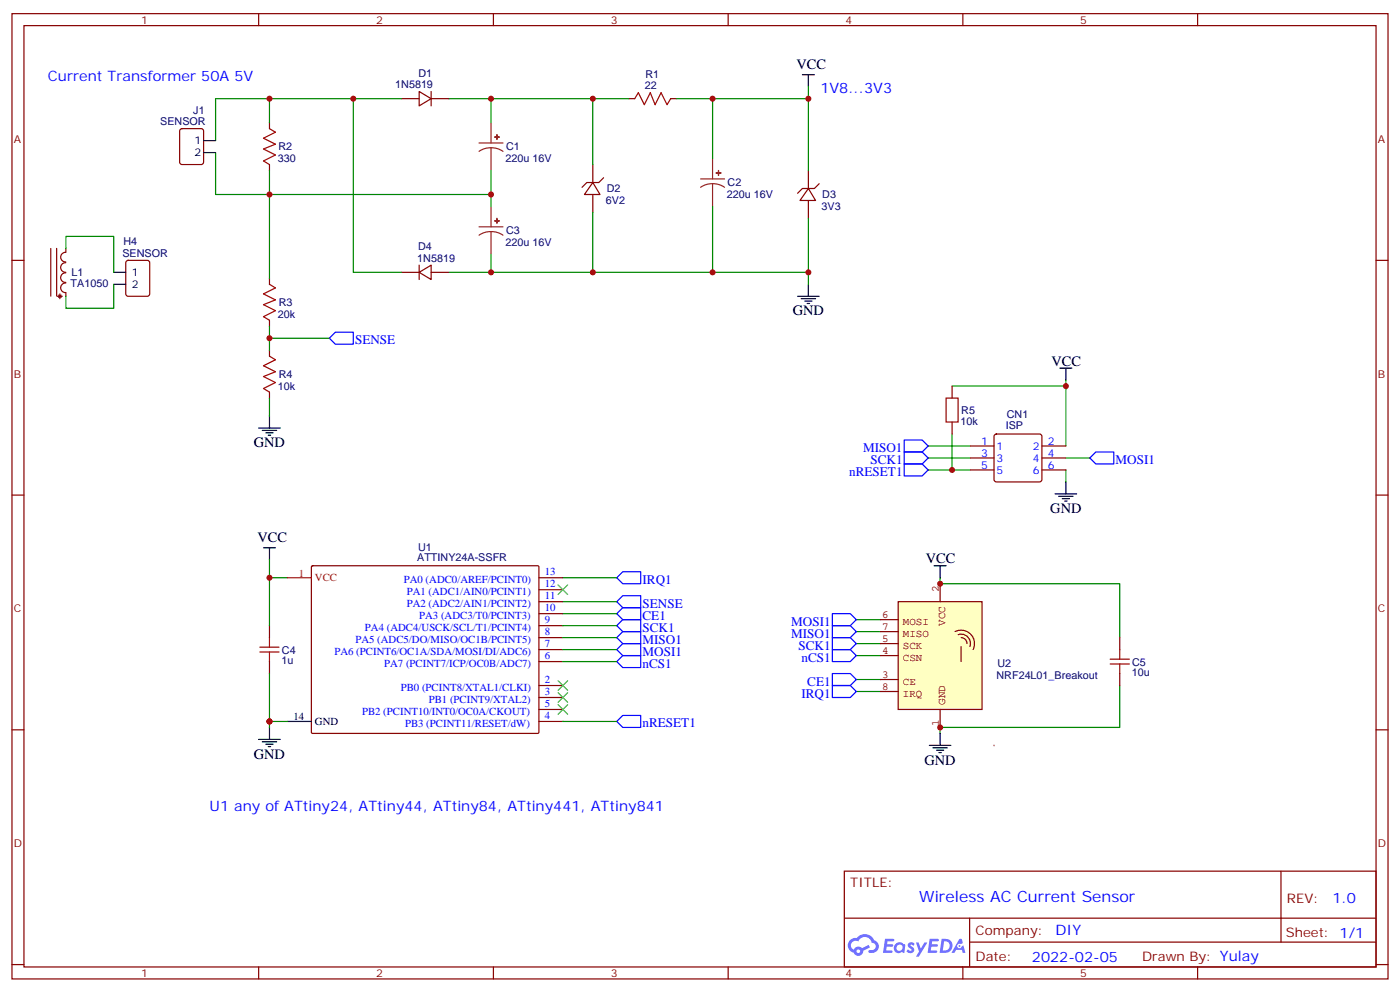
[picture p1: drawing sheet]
<svg xmlns="http://www.w3.org/2000/svg" width="412mm" height="292mm" viewBox="0 0 412 292" stroke-linecap="round" stroke-linejoin="round" font-family="sans-serif">
<g fill="none" stroke="#870000" stroke-width=".35">
<path d="M3.5 4h405.4v284.4h-405.4zM7.1 7.5h398.2v277.3h-398.2zM76.2 4v3.5M145.3 4v3.5M214.5 4v3.5M283.6 4v3.5M352.8 4v3.5M3.5 76.7h3.6M405.3 76.7h3.6M3.5 145.8h3.6M405.3 145.8h3.6M3.5 215h3.6"/>
<path d="M405.3 215h3.6M248.7 256.6h156.6v28.2h-156.6zM377.3 256.6v20.9M248.7 270.5h156.5M285.6 277.5h119.6M285.6 270.5v14.1M3.5 284.1h3.6M76.2 284.8v3.6M145.3 284.8v3.6M214.5 284.8v3.6M283.6 284.8v3.6M352.8 284.8v3.6"/>
<path d="M405.3 284.1h3.6"/>
</g>
<g fill="#5487ff">
<path d="M267.7 277.8a1.22 1.22 0 0 1 1.7 .3l-.4 .5a.47 .47 0 0 0-.3-.4 .47 .47 0 0 0-.5 .2l.1 .2a1.14 1.14 0 0 1 .8 1.8 1.14 1.14 0 0 1-1.9 0l-.2-.2 .5-.5 .7 .4a.29 .29 0 0 0 .3-.3 .29 .29 0 0 0-.2-.3 1.04 1.04 0 0 1-.6-1.7z"/>
<path d="M260.7 276.5h2.4l.3 .2-.2 .5-1.8 .1-.1 .8h1.5l.3 .4-.3 .4h-1.6l-.2 1.1h1.7l.2 .3-.2 .3-2.6 .1z"/>
<path d="M273.8 276.5h2.4l.3 .2-.1 .5-1.8 .1-.2 .8h1.6l.3 .4-.4 .4h-1.6l-.1 1.1h1.7l.2 .3-.2 .3-2.6 .1z"/>
<path d="M282.6 276.5h.7l.3 1.3-.6 .3a.69 .69 0 0 0-1 .3 .69 .69 0 0 0 .4 1 .69 .69 0 0 0 .9-.7l.5-.2 .6 2.2h-.8l-.2-.9h-1.8l-.5 .9h-.8z"/>
<path d="M269.8 277.6h.8l.6 1.8 1.1-1.8h.9l-2.6 4.2h-.8l.9-1.5z"/>
<path d="M277.4 276.5l-.6 4.2h1.3a2.11 2.11 0 0 0 2.5-2.1 2.11 2.11 0 0 0-2.5-2.1zM278.1 277.3a1.39 1.39 0 0 1 1.7 1.4 1.39 1.39 0 0 1-1.8 1.3h-.3z"/>
<path d="M263.7 278.2a1.54 1.54 0 0 0-.1 2.1 1.54 1.54 0 0 0 2.2 .1l.6 .3 .3-2.3-.2-.3h-.4a1.49 1.49 0 0 0-2.4 .1zM264 279.2a.94 .94 0 0 1 1.8 0 .94 .94 0 0 1-1.8 0z"/>
<path d="M250.4 276.9a2.18 2.18 0 0 0 1.1 3.7 1.44 1.44 0 0 0 1.6 .9 1.44 1.44 0 0 0 1.2-1.4l2-1-.5-.8-1.9 1a1.47 1.47 0 0 0-2.4 .4 1.39 1.39 0 0 1-.7-1.9 1.39 1.39 0 0 1 2-.5 2.12 2.12 0 0 1 2.2-1.3 2.12 2.12 0 0 1 1.9 1.7 1.14 1.14 0 0 1 1.1 1.4 1.14 1.14 0 0 1-1.7 .7 .43 .43 0 0 0-.5 .4 .43 .43 0 0 0 .4 .5 1.98 1.98 0 0 0 2.5-1.2 1.98 1.98 0 0 0-1.2-2.6 3.1 3.1 0 0 0-5.3-.6l-.9 .1zM252.3 280.2a.55 .55 0 0 1 1.1 0 .55 .55 0 0 1-1.1 0z"/>
<circle cx="282.6" cy="278.6" r=".26"/>
</g>
<g fill="none" stroke="#008700" stroke-width=".35">
<path d="M79.4 29.1h-15.9v12.3M104.1 29.1h-24.7v7M118.2 29.1h-14.1v51.1h14.1M132.3 29.1h12.3v7M144.6 29.1h30v19.4M174.6 29.1h10.6M199.3 29.1h10.6v17.6M209.9 29.1h28.2v21.1M238.1 25.5v3.6M63.5 44.9v12.4h15.9v-7.1M144.6 50.2v7.1h-65.2v24.7M144.6 57.3v3.5"/>
<path d="M144.6 74.9v5.3h-12.3M174.6 62.6v17.6h-30M209.9 60.8v19.4h-35.3M238.1 64.3v15.9h-28.2M79.4 96.1v7.1M79.4 99.6h17.6M238.1 80.2v3.5M79.4 117.3v5.3M280.5 113.7h33.5M314 112v19.4M273.4 134.9h12.4M273.4 131.4h12.4"/>
<path d="M273.4 138.4h7.1M280.5 127.8v10.6h5.3M314 138.4v3.6M314 134.9h7M79.4 164.9v5.3h5.3M79.4 170.2v14.1M165.8 170.2h15.9M165.8 177.2h15.9M276.9 170.2v1.7h52.9v15.9M79.4 198.4v15.9M165.8 180.8h15.9M165.8 184.3h15.9"/>
<path d="M165.8 187.8h15.9M165.8 191.3h15.9M165.8 194.9h15.9M252.2 193.1h7.1M252.2 189.6h7.1M252.2 186.1h7.1M252.2 182.5h7.1M79.4 212.5h5.3M165.8 212.5h15.9M252.2 203.7h7.1M252.2 200.2h7.1M329.8 201.9v12.4h-52.9v1.7"/>
</g>
<path d="M79.4 37.9l1.7 1-3.5 1.8 3.5 1.8-3.5 1.4 3.5 1.7-3.5 1.8 1.8 1.1M187 29.1l1-1.8 1.8 3.5 1.8-3.5 1.4 3.5 1.7-3.5 1.8 3.5 1.1-1.7M79.4 83.7l1.7 1.1-3.5 1.8 3.5 1.7-3.5 1.4 3.5 1.8-3.5 1.8 1.8 1M79.4 104.9l1.7 1.1-3.5 1.7 3.5 1.8-3.5 1.4 3.5 1.8-3.5 1.7 1.8 1.1M278.7 117.3h3.5v7h-3.5zM76.6 190.6h5.6M76.6 192.1h5.6M79.4 187.8v2.8M79.4 192.1v2.8" fill="none" stroke="#a10000" stroke-width=".35"/>
<g fill="none" stroke="#870000" stroke-width=".35">
<path d="M79.4 36.1v1.8M118.2 29.1h5.3M123.5 27l3.5 2.1-3.5 2.1zM127 27v4.2M127 29.1h5.3M185.2 29.1h1.8M197.6 29.1h1.7M79.4 48.5v1.7M174.6 53.8l2.1 3.5h-4.5zM174.6 48.5v5.3M174.6 57.3v5.3M177.8 52.4l-1.4 1.4h-3.5l-1.5 1.4"/>
<path d="M238.1 55.5l2.1 3.6h-4.5zM238.1 50.2v5.3M238.1 59.1v5.2M241.3 54.1l-1.4 1.4h-3.5l-1.5 1.4M15 73.2v14M16.7 73.2v14M19.4 77.4a1.41 1.41 0 0 0-1.5 1.4 1.41 1.41 0 0 0 1.5 1.4M19.4 74.3a1.41 1.41 0 0 0-1.5 1.4 1.41 1.41 0 0 0 1.5 1.5M19.4 73.2v1M123.5 78.1v4.2M19.4 80.4a1.41 1.41 0 0 0-1.5 1.4 1.41 1.41 0 0 0 1.5 1.4M19.4 83.4a1.41 1.41 0 0 0-1.5 1.4 1.41 1.41 0 0 0 1.5 1.4"/>
<path d="M19.4 86.2v1.1M79.4 82v1.7M79.4 94.3v1.8M118.2 80.2h5.3M123.5 80.2l3.5-2.1v4.2zM127 80.2h5.3M79.4 103.2v1.7M79.4 115.5v1.8M280.5 113.7v3.6M280.5 124.3v3.5M285.8 131.4h7M285.8 134.9h7"/>
<path d="M285.8 138.4h7M293 128.1l.5-.3h12.7l.5 .3 .2 .5v12.7l-.2 .5-.5 .2h-12.7l-.5-.3-.2-.4v-12.7zM306.9 131.4h7.1M306.9 134.9h7.1M306.9 138.4h7.1M91.8 166.8l.3-.1h66.5l.1 .3v48.9l-.3 .1h-66.5l-.2-.3zM158.7 170.2h7.1M158.7 173.7h7.1M158.7 177.2h7.1M79.4 184.3v3.5M79.4 194.9v3.5M158.7 180.8h7.1"/>
<path d="M158.7 184.3h7.1M158.7 187.8h7.1M158.7 191.3h7.1M158.7 194.9h7.1M158.7 209h7.1M158.7 212.5h7.1M158.7 205.5h7.1M158.7 201.9h7.1"/>
</g>
<g fill="none" stroke="#000" stroke-width=".35">
<path d="M236.4 22h3.5M238.1 22v3.5M234.9 87.3h6.4M236 88h4.2M237.1 88.7h2.1M237.8 89.4h.7M238.1 83.7v3.6M312.2 108.4h3.5M314 108.4v3.6M76.2 126.1h6.3M77.3 126.8h4.2M78.3 127.5h2.1"/>
<path d="M79 128.2h.7M79.4 122.6v3.5M310.8 145.5h6.3M311.9 146.2h4.2M312.9 146.9h2.1M313.6 147.6h.7M314 142v3.5M77.6 161.4h3.5M79.4 161.4v3.5M76.2 217.8h6.3M77.3 218.5h4.2M78.3 219.2h2.1"/>
<path d="M79 219.9h.7M79.4 214.3v3.5M84.7 212.5h7"/>
</g>
<path d="M84.7 170.2h7" fill="none" stroke="#f00" stroke-width=".35"/>
<g fill="none" stroke="#00f" stroke-width=".35">
<path d="M98.8 97.9h5.3v3.5h-5.3l-1.8-1.8zM266.3 133.1h5.3l1.8 1.8-1.8 1.8h-5.3zM266.3 129.6h5.3l1.8 1.8-1.8 1.7h-5.3zM266.3 136.7h5.3l1.8 1.7-1.8 1.8h-5.3zM322.8 133.1h5.3v3.6h-5.3l-1.8-1.8zM181.7 170.2l1.7-1.8h5.3v3.5h-5.3zM183.4 179h5.3v3.5h-5.3l-1.7-1.7zM183.4 175.5h5.3v3.5h-5.3l-1.7-1.8zM183.4 182.5h5.3v3.6h-5.3l-1.7-1.8zM183.4 186.1h5.3v3.5h-5.3l-1.7-1.8zM183.4 189.6h5.3v3.5h-5.3l-1.7-1.8zM183.4 193.1h5.3v3.5h-5.3l-1.7-1.7z"/>
<path d="M183.4 210.7h5.3v3.6h-5.3l-1.7-1.8z"/>
</g>
<path d="M16.9 87.3h1.4M17.3 86.9l.7 .7M17.6 86.6v1.4M18 86.9l-.7 .7" fill="none" stroke="#600" stroke-width=".35"/>
<g fill="none" stroke="#8c2424" stroke-width=".35">
<path d="M144.6 36.1v6M141.1 42.1h7.1M144.6 43.5l-1.8 .3-1.7 .8M144.6 43.5l1.9 .3 1.7 .8M144.6 43.5v6.7M206.4 52.7h7M209.9 54.1l-1.8 .3-1.7 .8M209.9 54.1l1.9 .3 1.6 .8M209.9 46.7v6M209.9 54.1v6.7M141.1 66.8h7.1M144.6 68.2l-1.8 .3-1.7 .8"/>
<path d="M144.6 68.2l1.9 .3 1.7 .8M144.6 60.8v6M144.6 68.2v6.7"/>
</g>
<g fill="#8c2424" stroke="#8c2424" stroke-width=".35">
<path d="M145.7 40.4h1.4z"/>
<path d="M146.4 39.7v1.4z"/>
<path d="M145.7 65.1h1.4z"/>
<path d="M146.4 64.3v1.5z"/>
<path d="M211 50.9l1.4 .1z"/>
<path d="M211.6 50.2l.1 1.4z"/>
</g>
<path d="M164.4 172.3l2.8 2.8M167.2 172.3l-2.8 2.8M164.4 200.5l2.8 2.8M164.4 204l2.8 2.9M164.4 207.6l2.8 2.8M167.2 200.5l-2.8 2.8M167.2 204l-2.8 2.9M167.2 207.6l-2.8 2.8" fill="none" stroke="#3c3" stroke-width=".35"/>
<circle cx="283.1" cy="189.6" r=".88" fill="#850000" stroke="#850000" stroke-width=".35"/>
<path d="M264.6 177.2h24.7v31.8h-24.7z" fill="#ffffc2" stroke="#850000" stroke-width=".35"/>
<g fill="none" stroke="#850000" stroke-width=".35">
<path d="M276.9 171.9v5.3M259.3 193.1h5.3M259.3 189.6h5.3M259.3 182.5h5.3M259.3 186.1h5.3M281.3 186a4 4 0 0 1 4.6 .8 4 4 0 0 1 .7 4.6M282.2 186.9a2.75 2.75 0 0 1 2.9 .7 2.75 2.75 0 0 1 .6 2.8M283.1 187.8a1.73 1.73 0 0 1 1.7 1.8M283.1 190.5v4.4M259.3 200.2h5.3M259.3 203.7h5.3M276.9 209v5.3"/>
<path d="M292.8 219.6h.1"/>
</g>
<path d="M60 41.4h3.5M60 44.9h3.5M33.5 80.2h3.5M33.5 83.7h3.5M275.2 166.7h3.5M276.9 166.7v3.5M273.8 219.6h6.3M276.9 216v3.6M274.8 220.3h4.2M275.9 221h2.1M276.6 221.7h.7" fill="none" stroke="#000" stroke-width=".35"/>
<path d="M327 194.2h5.7M327 195.6h5.7M329.8 191.3v2.9M329.8 195.6v2.8" fill="none" stroke="#a10000" stroke-width=".35"/>
<path d="M53.2 38.1l.4-.2h5.7l.6 .4 .1 9.5-.5 .6-5.9 .1-.6-.5-.1-9.4zM37.3 76.9l.4-.2h5.7l.6 .4 .1 9.5-.5 .6-5.9 .1-.6-.5-.1-9.4zM329.8 187.8v3.5M329.8 198.4v3.5" fill="none" stroke="#870000" stroke-width=".35"/>
<path d="M245.2 198.4h5.3l1.7 1.8-1.7 1.7h-5.3zM245.2 187.8h5.3l1.7 1.8-1.7 1.7h-5.3zM245.2 184.3h5.3l1.7 1.8-1.7 1.7h-5.3zM245.2 180.8h5.3l1.7 1.7-1.7 1.8h-5.3zM245.2 191.3h5.3l1.7 1.8-1.7 1.8h-5.3zM245.2 201.9h5.3l1.7 1.8-1.7 1.8h-5.3z" fill="none" stroke="#00f" stroke-width=".35"/>
<path d="M19.4 73.2v-3.6h14.1v10.6M33.5 83.7v7.1h-14.1v-3.5" fill="none" stroke="#008700" stroke-width=".35"/>
<g fill="#c00">
<circle cx="314" cy="113.7" r=".88"/>
<circle cx="79.4" cy="170.2" r=".88"/>
<circle cx="79.4" cy="212.5" r=".88"/>
<circle cx="280.5" cy="138.4" r=".88"/>
<circle cx="104.1" cy="29.1" r=".88"/>
<circle cx="79.4" cy="29.1" r=".88"/>
<circle cx="79.4" cy="57.3" r=".88"/>
<circle cx="144.6" cy="57.3" r=".88"/>
<circle cx="144.6" cy="29.1" r=".88"/>
<circle cx="144.6" cy="80.2" r=".88"/>
<circle cx="174.6" cy="29.1" r=".88"/>
<circle cx="174.6" cy="80.2" r=".88"/>
<circle cx="209.9" cy="80.2" r=".88"/>
<circle cx="209.9" cy="29.1" r=".88"/>
<circle cx="238.1" cy="80.2" r=".88"/>
<circle cx="238.1" cy="29.1" r=".88"/>
<circle cx="79.4" cy="99.6" r=".88"/>
<circle cx="276.9" cy="214.3" r=".88"/>
<circle cx="276.9" cy="171.9" r=".88"/>
</g>
<text font-size="4.6" fill="#00f" x="270.8" y="265.6">Wireless AC Current Sensor</text>
<g font-size="4.2" fill="#00f">
<text x="14.1" y="23.8">Current Transformer 50A 5V</text>
<text x="241.7" y="27.3">1V8...3V3</text>
<text x="61.7" y="239">U1 any of ATtiny24, ATtiny44, ATtiny84, ATtiny441, ATtiny841</text>
<text x="392.5" y="265.9">1.0</text>
<text x="310.9" y="275.4">DIY</text>
<text x="304" y="283.2">2022-02-05</text>
</g>
<g font-size="4.2">
<text x="234.6" y="20.2">VCC</text>
<text x="233.5" y="92.9">GND</text>
<text x="309.7" y="107.7">VCC</text>
<text x="74.8" y="131.7">GND</text>
<text x="309.4" y="151.1">GND</text>
<text x="75.8" y="159.6">VCC</text>
<text x="272.7" y="165.9">VCC</text>
<text x="74.8" y="223.4">GND</text>
<text x="272.3" y="225.2">GND</text>
</g>
<g font-size="3.9" fill="#00f">
<text x="104.6" y="101.4">SENSE</text>
<text x="254.2" y="133.1">MISO1</text>
<text x="256.4" y="136.7">SCK1</text>
<text x="328.6" y="136.7">MOSI1</text>
<text x="250.1" y="140.2">nRESET1</text>
<text x="189.3" y="171.9">IRQ1</text>
<text x="189.3" y="179">SENSE</text>
<text x="189.3" y="182.5">CE1</text>
<text x="233" y="184.3">MOSI1</text>
<text x="189.3" y="186.1">SCK1</text>
<text x="189.3" y="189.6">MISO1</text>
<text x="233" y="187.8">MISO1</text>
<text x="235.2" y="191.3">SCK1</text>
<text x="189.3" y="193.1">MOSI1</text>
<text x="189.3" y="196.6">nCS1</text>
<text x="236.1" y="194.9">nCS1</text>
<text x="237.8" y="201.9">CE1</text>
<text x="236.1" y="205.5">IRQ1</text>
<text x="189.3" y="214.3">nRESET1</text>
</g>
<g font-size="3.9" fill="#800">
<text x="250.5" y="261.2">TITLE:</text>
<text x="379.1" y="265.9">REV:</text>
<text x="287.4" y="275.4">Company:</text>
<text x="378.7" y="276">Sheet: 1/1</text>
<text x="287.4" y="283.1">Date:</text>
<text x="336.4" y="283.2">Drawn By: Yulay</text>
</g>
<g font-size="3.2" fill="#800">
<text x="41.6" y="7">1</text>
<text x="110.8" y="7">2</text>
<text x="179.9" y="7">3</text>
<text x="249.1" y="7">4</text>
<text x="318.2" y="7">5</text>
<text x="4.1" y="42.1">A</text>
<text x="405.9" y="42.1">A</text>
<text x="4.1" y="111.3">B</text>
<text x="405.9" y="111.3">B</text>
<text x="4.1" y="180.4">C</text>
<text x="405.9" y="180.4">C</text>
<text x="4.1" y="249.6">D</text>
<text x="405.9" y="249.6">D</text>
<text x="41.6" y="287.8">1</text>
<text x="110.8" y="287.8">2</text>
<text x="179.9" y="287.8">3</text>
<text x="249.1" y="287.8">4</text>
<text x="318.2" y="287.8">5</text>
</g>
<g font-size="3.2" fill="#000080">
<text x="123.3" y="22.6">D1</text>
<text x="190.2" y="22.9">R1</text>
<text x="116.4" y="25.9">1N5819</text>
<text x="190" y="26.2">22</text>
<text x="56.9" y="33.5">J1</text>
<text x="47.2" y="36.8">SENSOR</text>
<text x="81.8" y="47.6">330</text>
<text x="82.1" y="44.3">R2</text>
<text x="148.9" y="47.6">220u 16V</text>
<text x="149.1" y="44.3">C1</text>
<text x="178.5" y="60">6V2</text>
<text x="178.7" y="56.7">D2</text>
<text x="214.1" y="58.2">220u 16V</text>
<text x="214.3" y="54.9">C2</text>
<text x="242.2" y="58.4">D3</text>
<text x="242" y="61.7">3V3</text>
<text x="149.1" y="69">C3</text>
<text x="36.1" y="75.6">SENSOR</text>
<text x="36.3" y="72.3">H4</text>
<text x="122.9" y="77">1N5819</text>
<text x="123.1" y="73.7">D4</text>
<text x="148.9" y="72.3">220u 16V</text>
<text x="21" y="81.4">L1</text>
<text x="20.8" y="84.7">TA1050</text>
<text x="81.8" y="93.6">20k</text>
<text x="82.1" y="90.2">R3</text>
<text x="82.1" y="111.4">R4</text>
<text x="81.8" y="114.7">10k</text>
<text x="282.9" y="125.1">10k</text>
<text x="283.2" y="122">R5</text>
<text x="296.6" y="123.1">CN1</text>
<text x="296.3" y="126.4">ISP</text>
<text x="122.9" y="165.4">ATTINY24A-SSFR</text>
<text x="123.1" y="162.2">U1</text>
<text x="82.9" y="195.7">1u</text>
<text x="83" y="192.5">C4</text>
<text x="293.8" y="196.6">U2</text>
<text x="333.5" y="196.1">C5</text>
<text x="293.5" y="199.9">NRF24L01_Breakout</text>
<text x="333.4" y="199.2">10u</text>
</g>
<g font-size="3.2">
<text x="57.2" y="42.5">1</text>
<text x="57.2" y="46">2</text>
<text x="38.8" y="81.3">1</text>
<text x="38.8" y="84.8">2</text>
<text x="86.4" y="212.2">14</text>
<text x="92.8" y="213.6">GND</text>
</g>
<g font-size="3.2" fill="#00f">
<text x="289" y="131">1</text>
<text x="308.7" y="131">2</text>
<text x="289" y="134.5">3</text>
<text x="293.5" y="132.4">1</text>
<text x="293.5" y="136">3</text>
<text x="304.2" y="132.4">2</text>
<text x="304.2" y="136">4</text>
<text x="308.7" y="134.5">4</text>
<text x="289" y="138.1">5</text>
<text x="293.5" y="139.5">5</text>
<text x="304.2" y="139.5">6</text>
<text x="308.7" y="138.1">6</text>
<text x="118.9" y="171.8">PA0 (ADC0/AREF/PCINT0)</text>
<text x="160.5" y="169.5">13</text>
<text x="160.5" y="173">12</text>
<text x="119.8" y="175.3">PA1 (ADC1/AIN0/PCINT1)</text>
<text x="119.8" y="178.8">PA2 (ADC2/AIN1/PCINT2)</text>
<text x="160.5" y="176.5">11</text>
<text x="107.5" y="185.9">PA4 (ADC4/USCK/SCL/T1/PCINT4)</text>
<text x="123.5" y="182.4">PA3 (ADC3/T0/PCINT3)</text>
<text x="160.5" y="180.1">10</text>
<text x="160.5" y="183.6">9</text>
<text x="104.7" y="189.4">PA5 (ADC5/DO/MISO/OC1B/PCINT5)</text>
<text x="160.5" y="187.1">8</text>
<text x="160.5" y="190.6">7</text>
<text x="98.5" y="192.9">PA6 (PCINT6/OC1A/SDA/MOSI/DI/ADC6)</text>
<text x="113.2" y="196.5">PA7 (PCINT7/ICP/OC0B/ADC7)</text>
<text x="160.5" y="194.2">6</text>
<text x="118.1" y="203.5">PB0 (PCINT8/XTAL1/CLKI)</text>
<text x="160.5" y="201.2">2</text>
<text x="126.3" y="207">PB1 (PCINT9/XTAL2)</text>
<text x="160.5" y="208.3">5</text>
<text x="160.5" y="204.8">3</text>
<text x="106.7" y="210.6">PB2 (PCINT10/INT0/OC0A/CKOUT)</text>
<text x="119.3" y="214.1">PB3 (PCINT11/RESET/dW)</text>
<text x="160.5" y="211.8">4</text>
</g>
<g font-size="3.2" fill="#f00">
<text x="88" y="169.8">1</text>
<text x="92.8" y="171.2">VCC</text>
</g>
<g font-size="3.2" fill="#840000">
<text x="276.6" y="174.4" transform="rotate(-90 276.6 174.4)">2</text>
<text x="259.8" y="182.2">6</text>
<text x="259.8" y="185.7">7</text>
<text x="266" y="184">MOSI</text>
<text x="278.4" y="184.4" transform="rotate(-90 278.4 184.4)">VCC</text>
<text x="259.8" y="189.2">5</text>
<text x="266" y="191.1">SCK</text>
<text x="266" y="187.6">MISO</text>
<text x="259.8" y="192.8">4</text>
<text x="266" y="194.6">CSN</text>
<text x="259.8" y="199.8">3</text>
<text x="259.8" y="203.3">8</text>
<text x="266" y="201.7">CE</text>
<text x="266" y="205.2">IRQ</text>
<text x="278.4" y="207.6" transform="rotate(-90 278.4 207.6)">GND</text>
<text x="276.6" y="213.7" transform="rotate(-90 276.6 213.7)">1</text>
</g>
</svg>
